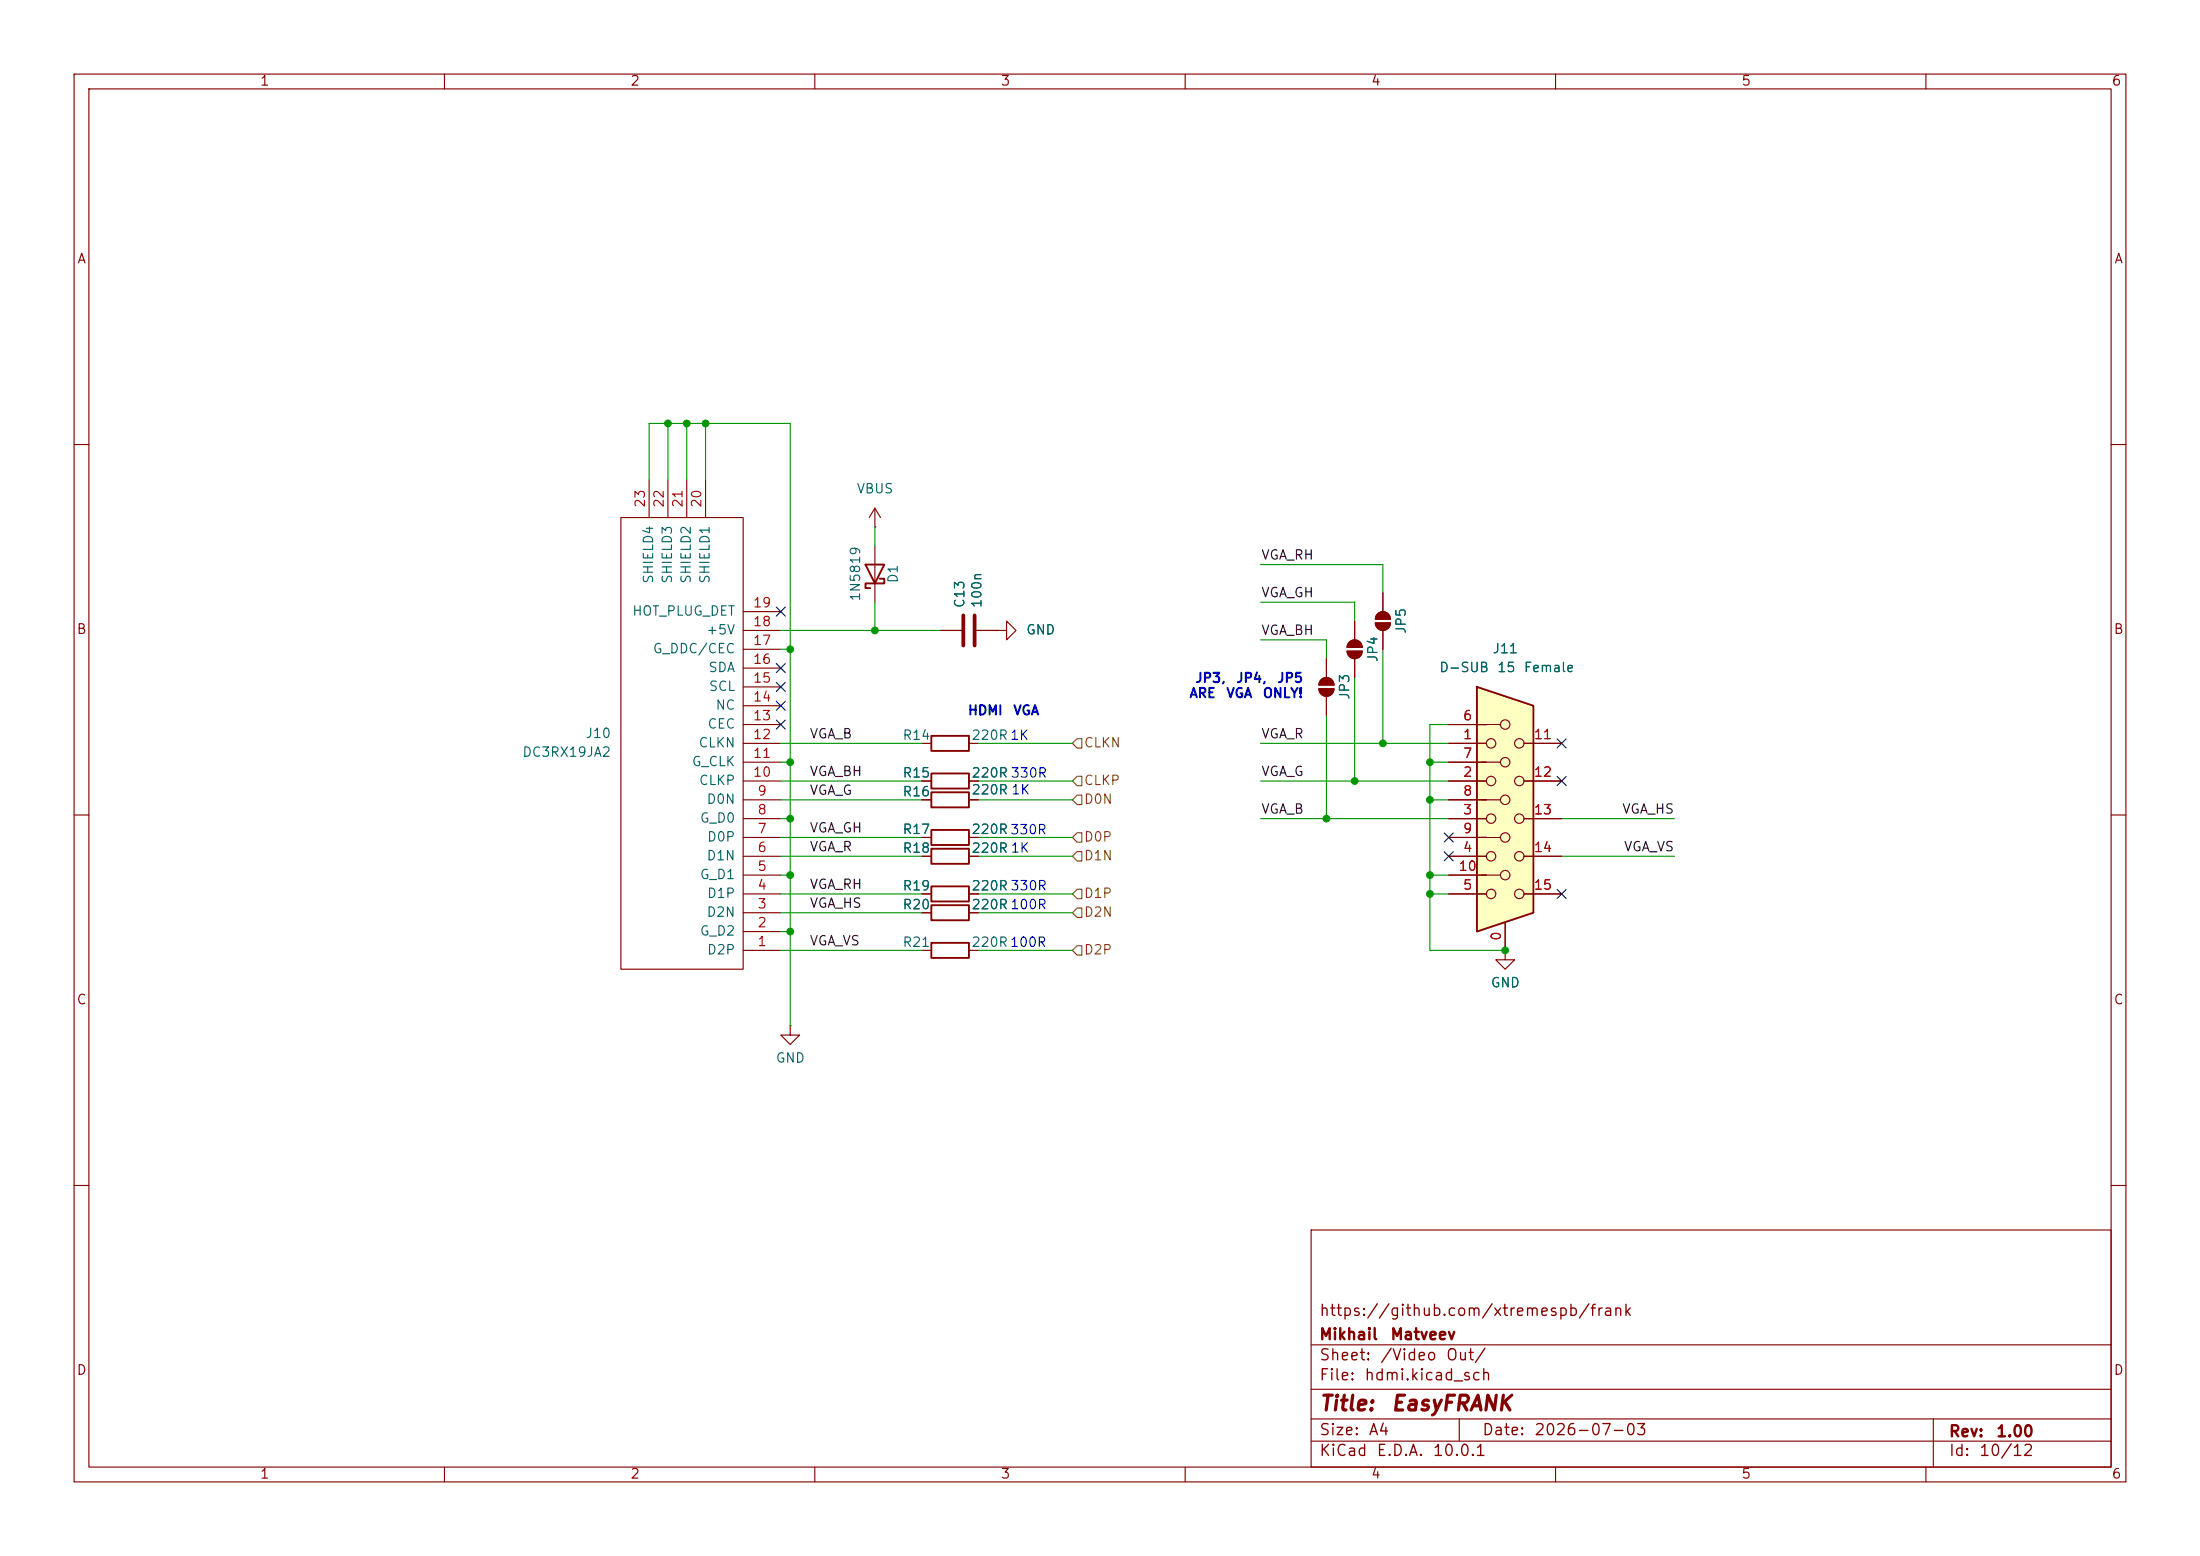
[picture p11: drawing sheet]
<svg xmlns="http://www.w3.org/2000/svg" width="297mm" height="210mm" viewBox="0 0 297 210" stroke-linecap="round" stroke-linejoin="round" font-family="sans-serif">
<g fill="none" stroke="#840000" stroke-width=".15">
<path d="M10 10h277v190h-277zM12 12h273v186h-273zM60 10v2M110 10v2M160 10v2M210 10v2M260 10v2M10 60h2M285 60h2M127 85.1h2.8M131.8 85.1h2.8M134.6 85.1h1.3v-1.3l1.3 1.3-1.3 1.3v-1.3"/>
<path d="M134.6 85.1h.1M178.1 93h2a1.02 1.02 0 0 1-1 1 1.02 1.02 0 0 1-1-1zM178.3 91.7a1.02 1.02 0 0 1 1.2-.2 1.02 1.02 0 0 1 .6 1h-2v-.5zM179.1 88.9v2.5M179.1 94v2.5M181.9 87.9h2a1.02 1.02 0 0 1-1 1 1.02 1.02 0 0 1-1-1zM182.2 86.7a1.02 1.02 0 0 1 1.1-.3 1.02 1.02 0 0 1 .6 1h-2l.1-.4zM182.9 83.8v2.6M182.9 88.9v2.5M185.7 84.1h2a1.02 1.02 0 0 1-1 1 1.02 1.02 0 0 1-1-1zM186 82.9a1.02 1.02 0 0 1 1.1-.3 1.02 1.02 0 0 1 .6 1h-2l.1-.5zM186.7 80v2.6"/>
<path d="M186.7 85.1v2.5M10 110h2M124.5 113h1.2M124.5 115.6h1.2M130.8 113h1.3M130.8 115.6h1.3M285 110h2M106.7 138.4v1.3h1.2l-1.2 1.3-1.3-1.3h1.3M106.7 138.4h.1M124.5 120.7h1.2M124.5 128.3h1.2M124.5 123.2h1.2"/>
<path d="M130.8 120.7h1.3M130.8 128.3h1.3M130.8 123.2h1.3M10 160h2M177 166h108v32h-108zM285 160h2M60 198v2M110 198v2M160 198v2M177 194.5h108M177 191.5h108M177 187.5h108"/>
<path d="M177 181.5h108M197 191.5v3M210 198v2M260 198v2M261 191.5v6.5"/>
</g>
<g fill="#840000" stroke="#840000" stroke-width=".15">
<path d="M178.1 93h2a1.02 1.02 0 0 1-1 1 1.02 1.02 0 0 1-1-1z"/>
<path d="M178.3 91.7a1.02 1.02 0 0 1 1.2-.2 1.02 1.02 0 0 1 .6 1h-2v-.5z"/>
<path d="M181.9 87.9h2a1.02 1.02 0 0 1-1 1 1.02 1.02 0 0 1-1-1z"/>
<path d="M182.2 86.7a1.02 1.02 0 0 1 1.1-.3 1.02 1.02 0 0 1 .6 1h-2l.1-.4z"/>
<path d="M185.7 84.1h2a1.02 1.02 0 0 1-1 1 1.02 1.02 0 0 1-1-1z"/>
<path d="M186 82.9a1.02 1.02 0 0 1 1.1-.3 1.02 1.02 0 0 1 .6 1h-2l.1-.5z"/>
</g>
<path d="M125.7 112h5.1v2h-5.1zM125.7 119.6h5.1v2.1h-5.1zM125.7 114.6h5.1v2h-5.1zM125.7 127.3h5.1v2h-5.1zM125.7 122.2h5.1v2h-5.1z" fill="none" stroke="#840000" stroke-width=".25"/>
<path d="M130 83.1v4M131.6 83.1v4" fill="none" stroke="#840000" stroke-width=".51"/>
<path d="M199.4 92.7l7.6 2.6v27.9l-7.6 2.5z" fill="#ffffc2"/>
<path d="M116.8 76.2h2.6l-1.3 2.5zM118.7 78.1h.7v.6h-2.6v.7h.7M125.7 99.3h5.1v2h-5.1zM199.4 92.7l7.6 2.6v27.9l-7.6 2.5zM125.7 106.9h5.1v2.1h-5.1zM125.7 104.4h5.1v2h-5.1z" fill="none" stroke="#840000" stroke-width=".25"/>
<g fill="none" stroke="#840000" stroke-width=".15">
<path d="M83.8 69.9h16.5v60.9h-16.5zM87.6 64.8v5.1M90.2 64.8v5.1M92.7 64.8v5.1M95.2 64.8v5.1M118.1 71.1h.1M118.1 68.6v2.5M118.1 73.7v7.6M118.1 68.6l-.8 1.3M118.1 68.6l.8 1.3M100.3 97.8h5.1M100.3 95.3h5.1"/>
<path d="M100.3 92.7h5.1M100.3 90.2h5.1M100.3 87.6h5.1M100.3 85.1h5.1M100.3 82.6h5.1M127 85.1h2.8M131.8 85.1h2.8M134.6 85.1h.1M179.1 88.9v2.5M179.1 94v2.5M182.9 83.8v2.6M182.9 88.9v2.5"/>
<path d="M186.7 80v2.6M186.7 85.1v2.5M195.6 97.8h7M100.3 102.9h5.1M100.3 108h5.1M100.3 113h5.1M100.3 118.1h5.1M100.3 100.3h5.1M100.3 105.4h5.1M100.3 110.5h5.1M100.3 115.6h5.1M124.5 108h1.2"/>
<path d="M124.5 113h1.2M124.5 100.3h1.2M124.5 105.4h1.2M124.5 115.6h1.2M130.8 108h1.3M130.8 113h1.3M130.8 100.3h1.3M130.8 105.4h1.3M130.8 115.6h1.3M195.6 102.9h7M195.6 108h7M195.6 113h7"/>
<path d="M195.6 118.1h7M195.6 100.3h5.1M195.6 105.4h5.1M195.6 110.5h5.1M195.6 115.6h5.1M205.7 100.3h5.1M205.7 105.4h5.1M205.7 110.5h5.1M205.7 115.6h5.1M100.3 120.7h5.1M100.3 128.3h5.1M100.3 125.7h5.1"/>
<path d="M100.3 123.2h5.1M124.5 120.7h1.2M124.5 123.2h1.2M130.8 120.7h1.3M130.8 123.2h1.3M195.6 120.7h5.1M203.2 128.3v1.2h1.3l-1.3 1.3-1.3-1.3h1.3M203.2 128.3h.1M203.2 124.5v3.8M205.7 120.7h5.1"/>
<circle cx="203.2" cy="97.8" r=".63"/>
<circle cx="201.3" cy="100.3" r=".63"/>
<circle cx="201.3" cy="110.5" r=".63"/>
<circle cx="201.3" cy="105.4" r=".63"/>
<circle cx="201.3" cy="115.6" r=".63"/>
<circle cx="203.2" cy="102.9" r=".63"/>
<circle cx="203.2" cy="107.9" r=".63"/>
<circle cx="203.2" cy="113" r=".63"/>
<circle cx="203.2" cy="118.1" r=".63"/>
<circle cx="205.1" cy="100.3" r=".63"/>
<circle cx="205.1" cy="110.5" r=".63"/>
<circle cx="205.1" cy="105.4" r=".63"/>
<circle cx="205.1" cy="115.6" r=".63"/>
<circle cx="201.3" cy="120.6" r=".63"/>
<circle cx="205.1" cy="120.6" r=".63"/>
</g>
<path d="M145.4 99.7h.6v1.3h-.6l-.6-.7zM145.4 104.8h.6v1.2h-.6l-.6-.6zM145.4 114.9h.6v1.3h-.6l-.6-.6zM145.4 112.4h.6v1.3h-.6l-.6-.7zM145.4 107.3h.6v1.3h-.6l-.6-.6zM145.4 127.6h.6v1.3h-.6l-.6-.6zM145.4 122.6h.6v1.2h-.6l-.6-.6zM145.4 120h.6v1.3h-.6l-.6-.6z" fill="none" stroke="#725600" stroke-width=".15"/>
<g fill="none" stroke="#009600" stroke-width=".15">
<path d="M90.2 57.2v7.6M92.7 57.2v7.6M95.2 57.2v7.6M87.6 64.8v-7.6h19.1v81.2M118.1 71.1v2.6M170.2 76.2h16.5v3.8M105.4 85.1h21.6M105.4 87.6h1.3M118.1 81.3v3.8M170.2 86.4h8.9v2.5M170.2 81.3h12.7v2.5M179.1 96.5v14"/>
<path d="M182.9 91.4v14M186.7 87.6v12.7M195.6 97.8h-2.6v30.5h10.2M105.4 118.1h1.3M105.4 105.4h19.1M105.4 110.5h1.3M105.4 113h19.1M105.4 100.3h19.1M105.4 115.6h19.1M105.4 108h19.1M105.4 102.9h1.3M132.1 105.4h12.7"/>
<path d="M132.1 113h12.7M132.1 100.3h12.7M132.1 115.6h12.7M132.1 108h12.7M170.2 105.4h25.4M170.2 110.5h25.4M170.2 100.3h25.4M193 118.1h2.6M193 108h2.6M193 102.9h2.6M210.8 110.5h15.3M210.8 115.6h15.3"/>
<path d="M105.4 123.2h19.1M105.4 125.7h1.3M105.4 128.3h19.1M105.4 120.7h19.1M132.1 123.2h12.7M132.1 128.3h12.7M132.1 120.7h12.7M193 120.7h2.6"/>
</g>
<g fill="none" stroke="#000084" stroke-width=".15">
<path d="M104.8 81.9l1.2 1.3M104.8 89.6l1.2 1.2M104.8 92.1l1.2 1.2M104.8 94.6l1.2 1.3M104.8 97.2l1.2 1.2M106 81.9l-1.2 1.3M106 89.6l-1.2 1.2M106 92.1l-1.2 1.2M106 94.6l-1.2 1.3M106 97.2l-1.2 1.2M210.2 99.7l1.2 1.2M211.4 99.7l-1.2 1.2"/>
<path d="M195 112.4l1.2 1.2M195 115l1.2 1.2M196.2 112.4l-1.2 1.2M196.2 115l-1.2 1.2M210.2 104.8l1.2 1.2M211.4 104.8l-1.2 1.2M210.2 120l1.2 1.3M211.4 120l-1.2 1.3"/>
</g>
<g fill="#009600" stroke="#009600" stroke-width=".14">
<circle cx="106.7" cy="118.1" r=".46"/>
<circle cx="106.7" cy="110.5" r=".46"/>
<circle cx="106.7" cy="102.9" r=".46"/>
<circle cx="106.7" cy="125.7" r=".46"/>
<circle cx="179.1" cy="110.5" r=".46"/>
<circle cx="90.2" cy="57.2" r=".46"/>
<circle cx="92.7" cy="57.2" r=".46"/>
<circle cx="106.7" cy="87.6" r=".46"/>
<circle cx="95.2" cy="57.2" r=".46"/>
<circle cx="118.1" cy="85.1" r=".46"/>
<circle cx="186.7" cy="100.3" r=".46"/>
<circle cx="193" cy="102.9" r=".46"/>
<circle cx="203.2" cy="128.3" r=".46"/>
<circle cx="193" cy="108" r=".46"/>
<circle cx="182.9" cy="105.4" r=".46"/>
<circle cx="193" cy="120.7" r=".46"/>
<circle cx="193" cy="118.1" r=".46"/>
</g>
<g font-size="2" fill="#840000">
<text x="178" y="190.9">Title:</text>
<text x="187.7" y="190.9">EasyFRANK</text>
</g>
<g font-size="1.5" fill="#840000">
<text x="178" y="178">https://github.com/xtremespb/frank</text>
<text x="178" y="184">Sheet:</text>
<text x="178" y="181.2">Mikhail</text>
<text x="186.2" y="184">/Video</text>
<text x="187.6" y="181.2">Matveev</text>
<text x="195.1" y="184">Out/</text>
<text x="178" y="186.7">File:</text>
<text x="184.1" y="186.7">hdmi.kicad_sch</text>
<text x="178" y="196.9">KiCad</text>
<text x="178" y="194.1">Size:</text>
<text x="184.7" y="194.1">A4</text>
<text x="185.7" y="196.9">E.D.A.</text>
<text x="193.3" y="196.9">10.0.1</text>
<text x="200" y="194.1">Date:</text>
<text x="207" y="194.1">2026-07-03</text>
<text x="263" y="194.3">Rev:</text>
<text x="263" y="196.9">Id:</text>
<text x="267.1" y="196.9">10/12</text>
<text x="269.4" y="194.3">1.00</text>
</g>
<g font-size="1.3" fill="#840000">
<text x="35" y="11.9">1</text>
<text x="85" y="11.9">2</text>
<text x="135" y="11.9">3</text>
<text x="185" y="11.9">4</text>
<text x="235" y="11.9">5</text>
<text x="285" y="11.9">6</text>
<text x="10.3" y="35.9">A</text>
<text x="285.3" y="35.9">A</text>
<text x="10.3" y="85.9">B</text>
<text x="285.3" y="85.9">B</text>
<text x="10.3" y="135.9">C</text>
<text x="285.3" y="135.9">C</text>
<text x="10.3" y="185.9">D</text>
<text x="285.3" y="185.9">D</text>
<text x="35" y="199.9">1</text>
<text x="85" y="199.9">2</text>
<text x="135" y="199.9">3</text>
<text x="185" y="199.9">4</text>
<text x="235" y="199.9">5</text>
<text x="285" y="199.9">6</text>
</g>
<g font-size="1.3" fill="#a90000">
<text x="87.4" y="68.6" transform="rotate(-90 87.4 68.6)">23</text>
<text x="89.9" y="68.6" transform="rotate(-90 89.9 68.6)">22</text>
<text x="92.5" y="68.6" transform="rotate(-90 92.5 68.6)">21</text>
<text x="95" y="68.6" transform="rotate(-90 95 68.6)">20</text>
<text x="101.6" y="82.3">19</text>
<text x="101.6" y="89.9">16</text>
<text x="101.6" y="87.4">17</text>
<text x="101.6" y="84.8">18</text>
<text x="101.6" y="95">14</text>
<text x="101.6" y="92.5">15</text>
<text x="101.6" y="100.1">12</text>
<text x="101.6" y="97.5">13</text>
<text x="197.4" y="100.1">1</text>
<text x="197.4" y="97.5">6</text>
<text x="207" y="100.1">11</text>
<text x="101.6" y="105.2">10</text>
<text x="101.6" y="102.6">11</text>
<text x="102.2" y="107.7">9</text>
<text x="197.4" y="105.2">2</text>
<text x="197.4" y="102.6">7</text>
<text x="197.4" y="107.7">8</text>
<text x="207" y="105.2">12</text>
<text x="102.2" y="112.8">7</text>
<text x="102.2" y="110.2">8</text>
<text x="197.4" y="110.2">3</text>
<text x="197.4" y="112.8">9</text>
<text x="207" y="110.2">13</text>
<text x="102.2" y="117.9">5</text>
<text x="102.2" y="115.3">6</text>
<text x="196.8" y="117.9">10</text>
<text x="197.4" y="115.3">4</text>
<text x="207" y="115.3">14</text>
<text x="102.2" y="125.5">2</text>
<text x="102.2" y="122.9">3</text>
<text x="102.2" y="120.4">4</text>
<text x="197.4" y="120.4">5</text>
<text x="207" y="120.4">15</text>
<text x="102.2" y="128">1</text>
<text x="202.9" y="127.1" transform="rotate(-90 202.9 127.1)">0</text>
</g>
<g font-size="1.3" fill="#006464">
<text x="115.6" y="66.9">VBUS</text>
<text x="85.3" y="83.4">HOT_PLUG_DET</text>
<text x="88.5" y="78.9" transform="rotate(-90 88.5 78.9)">SHIELD4</text>
<text x="91" y="78.9" transform="rotate(-90 91 78.9)">SHIELD3</text>
<text x="93.6" y="78.9" transform="rotate(-90 93.6 78.9)">SHIELD2</text>
<text x="96.1" y="78.9" transform="rotate(-90 96.1 78.9)">SHIELD1</text>
<text x="116.4" y="81.3" transform="rotate(-90 116.4 81.3)">1N5819</text>
<text x="121.5" y="78.8" transform="rotate(-90 121.5 78.8)">D1</text>
<text x="130.5" y="82.2" transform="rotate(-90 130.5 82.2)">C13</text>
<text x="132.8" y="82.2" transform="rotate(-90 132.8 82.2)">100n</text>
<text x="88" y="88.5">G_DDC/CEC</text>
<text x="95.2" y="86">+5V</text>
<text x="138.4" y="86">GND</text>
<text x="186.3" y="89.5" transform="rotate(-90 186.3 89.5)">JP4</text>
<text x="190.1" y="85.6" transform="rotate(-90 190.1 85.6)">JP5</text>
<text x="201.4" y="88.5">J11</text>
<text x="95.5" y="91">SDA</text>
<text x="95.6" y="93.6">SCL</text>
<text x="182.5" y="94.5" transform="rotate(-90 182.5 94.5)">JP3</text>
<text x="194.2" y="91">D-SUB</text>
<text x="202" y="91">15</text>
<text x="205.6" y="91">Female</text>
<text x="79" y="99.9">J10</text>
<text x="94.2" y="101.2">CLKN</text>
<text x="95.4" y="98.7">CEC</text>
<text x="96.5" y="96.1">NC</text>
<text x="121.8" y="100.2">R14</text>
<text x="131.1" y="100.2">220R1K</text>
<text x="70.4" y="102.5">DC3RX19JA2</text>
<text x="93.3" y="103.7">G_CLK</text>
<text x="94.3" y="106.3">CLKP</text>
<text x="121.8" y="107.8">R16</text>
<text x="121.8" y="105.3">R15</text>
<text x="131.1" y="107.5">220R 1K</text>
<text x="131.1" y="105.3">220R330R</text>
<text x="131.1" y="107.5">220R</text>
<text x="131.1" y="105.3">220R</text>
<text x="94.4" y="111.4">G_D0</text>
<text x="95.3" y="108.8">D0N</text>
<text x="95.4" y="113.9">D0P</text>
<text x="121.8" y="112.9">R17</text>
<text x="131.1" y="112.9">220R330R</text>
<text x="131.1" y="112.9">220R</text>
<text x="94.4" y="119">G_D1</text>
<text x="95.3" y="116.4">D1N</text>
<text x="121.8" y="115.4">R18</text>
<text x="131.1" y="115.4">220R1K</text>
<text x="131.1" y="115.4">220R</text>
<text x="95.3" y="124.1">D2N</text>
<text x="95.4" y="121.5">D1P</text>
<text x="121.8" y="120.5">R19</text>
<text x="121.8" y="123">R20</text>
<text x="131.1" y="120.5">220R330R</text>
<text x="131.1" y="123">220R100R</text>
<text x="131.1" y="120.5">220R</text>
<text x="131.1" y="123">220R</text>
<text x="94.4" y="126.6">G_D2</text>
<text x="95.4" y="129.1">D2P</text>
<text x="121.8" y="128.1">R21</text>
<text x="131.1" y="128.1">220R100R</text>
<text x="201.2" y="133.6">GND</text>
<text x="104.6" y="143.7">GND</text>
</g>
<g font-size="1.3" fill="#0f0f0f">
<text x="170.2" y="75.9">VGA_RH</text>
<text x="170.2" y="80.9">VGA_GH</text>
<text x="170.2" y="86">VGA_BH</text>
<text x="109.2" y="100">VGA_B</text>
<text x="170.2" y="100">VGA_R</text>
<text x="109.2" y="107.6">VGA_G</text>
<text x="109.2" y="105.1">VGA_BH</text>
<text x="170.2" y="105.1">VGA_G</text>
<text x="109.2" y="112.7">VGA_GH</text>
<text x="170.2" y="110.1">VGA_B</text>
<text x="218.9" y="110.1">VGA_HS</text>
<text x="109.2" y="115.2">VGA_R</text>
<text x="219.1" y="115.2">VGA_VS</text>
<text x="109.2" y="120.3">VGA_RH</text>
<text x="109.2" y="122.8">VGA_HS</text>
<text x="109.2" y="127.9">VGA_VS</text>
</g>
<g font-size="1.3" fill="#0000c2">
<text x="160.5" y="94.5">ARE</text>
<text x="161.3" y="92.5">JP3,</text>
<text x="165.5" y="94.5">VGA</text>
<text x="166.8" y="92.5">JP4,</text>
<text x="170.4" y="94.5">ONLY!</text>
<text x="172.3" y="92.5">JP5</text>
<text x="130.6" y="96.8">HDMI</text>
<text x="136.7" y="96.8">VGA</text>
</g>
<g font-size="1.3" fill="#725600">
<text x="146.2" y="101.2">CLKN</text>
<text x="146.2" y="106.3">CLKP</text>
<text x="146.2" y="113.9">D0P</text>
<text x="146.2" y="108.8">D0N</text>
<text x="146.2" y="116.4">D1N</text>
<text x="146.2" y="124.1">D2N</text>
<text x="146.2" y="121.5">D1P</text>
<text x="146.2" y="129.1">D2P</text>
</g>
</svg>
